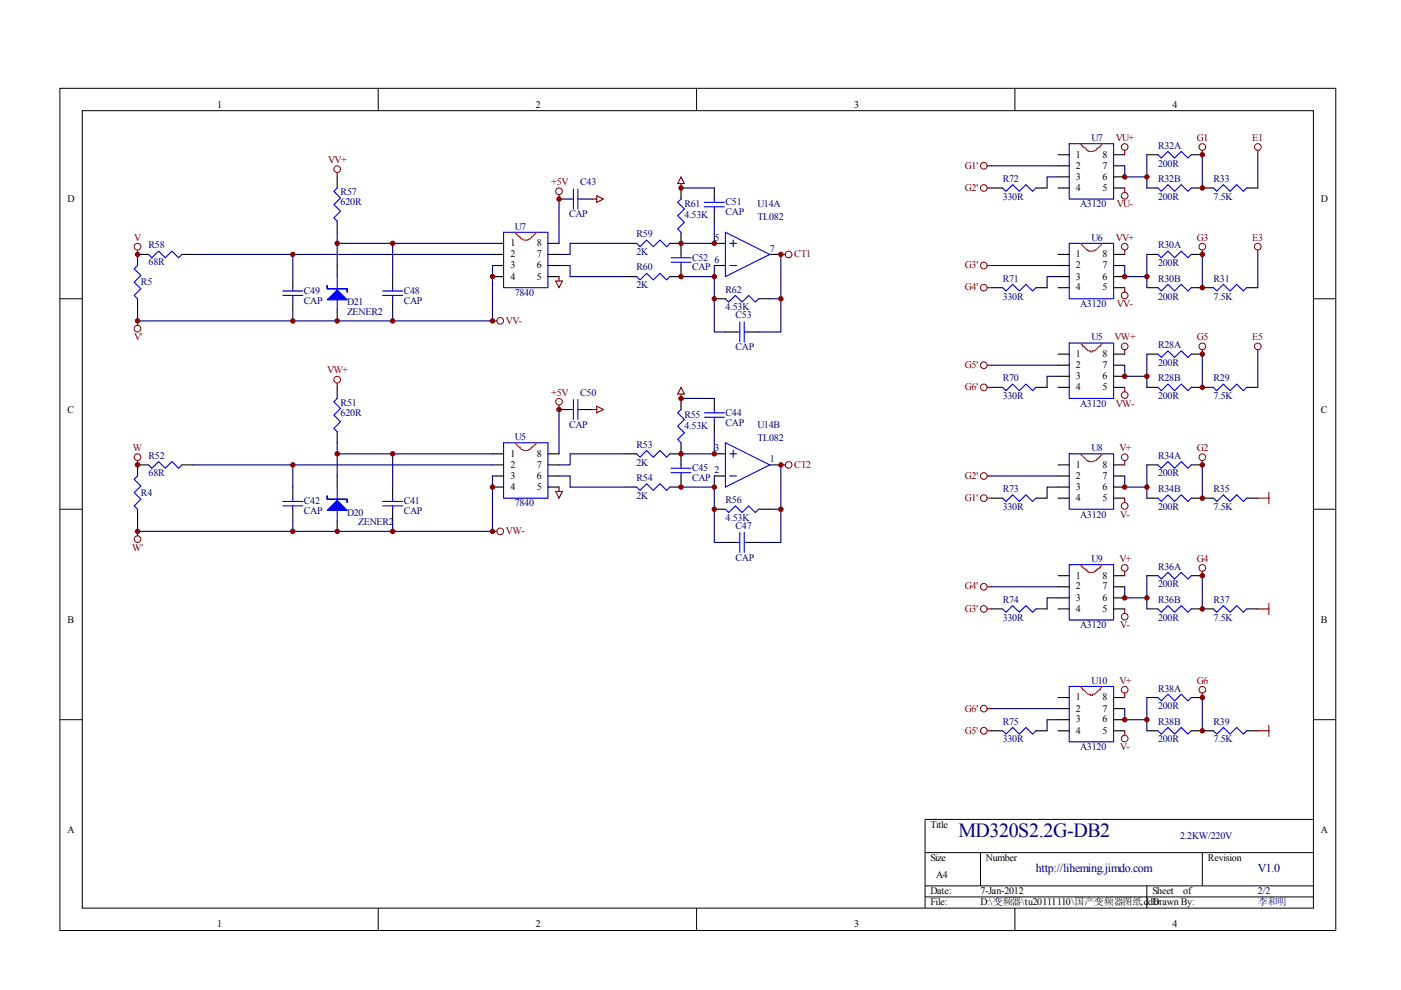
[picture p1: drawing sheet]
<svg xmlns="http://www.w3.org/2000/svg" width="297mm" height="210mm" viewBox="0 0 297 210" stroke-linecap="round" stroke-linejoin="round" font-family="sans-serif">
<g fill="none" stroke="#000" stroke-width=".21">
<path d="M12.7 18.7h270.5v178.6h-270.5zM80.2 18.7v4.7M147.7 18.7v4.7M215.2 18.7v4.7M17.4 23.5h261.1v169h-261.1zM12.7 63.3h4.7M278.4 63.3h4.7M12.7 108h4.7M278.4 108h4.7M12.7 152.6h4.7M278.4 152.6h4.7M278.4 173.7h-82.3v18.8"/>
<path d="M80.2 192.5v4.7M147.7 192.5v4.7M196.1 180.8h82.3M196.1 187.8h82.3M196.1 190.2h82.3M207.9 180.8v7M215.2 192.5v4.7M243.2 187.8v4.7M254.9 180.8v7"/>
</g>
<g fill="none" stroke="#00f" stroke-width=".23">
<path d="M71.5 39.9l-.7 .7 1.4 1.4-1.4 1.4 1.4 1.4-1.4 1.4 .7 .7M212.6 39.9l.7 .7 1.4-1.4 1.4 1.4 1.4-1.4 1.4 1.4 .7-.7M226.7 30.5h9.4v11.7h-9.4zM245.5 32.8l.7 .7 1.4-1.4 1.4 1.4 1.4-1.4 1.5 1.4 .7-.7M245.5 39.9l.7 .7 1.4-1.4 1.4 1.4 1.4-1.4 1.5 1.4 .7-.7M257.3 39.9l.7 .7 1.4-1.4 1.4 1.4 1.4-1.4 1.4 1.4 .7-.7M29.2 56.3l-.7 .7 1.4 1.4-1.4 1.4 1.4 1.4-1.4 1.4 .7 .7M31.5 53.9l.7 .8 1.4-1.5 1.4 1.5 1.4-1.5 1.5 1.5 .7-.8M71.5 58.6v7.1M106.8 49.3h9.4v11.7h-9.4zM120.9 42.2h.7M121.6 40.1v4.2"/>
<path d="M122.5 42.2h.7M122.5 40.1v4.2M135 51.6l.7 .7 1.4-1.4 1.4 1.4 1.4-1.4 1.4 1.4 .7-.7M135 58.6l.7 .7 1.4-1.4 1.4 1.4 1.4-1.4 1.4 1.4 .7-.7M142.3 54.7h4.2M142.3 55.6h4.2M144.4 42.2l-.7 .7 1.4 1.4-1.4 1.4 1.4 1.4-1.4 1.4 .7 .8M144.4 53.9v.8M144.4 55.6v.7M149.3 42.9h4.3M149.3 43.9h4.3M151.4 42.2v.7"/>
<path d="M151.4 43.9v.7M153.8 49.3l9.4 4.6-9.4 4.7zM154.7 56.3h1.5M154.7 51.6h1.5M155.4 50.9v1.4M226.7 51.6h9.4v11.7h-9.4zM245.5 53.9l.7 .8 1.4-1.5 1.4 1.5 1.4-1.5 1.5 1.5 .7-.8M60 61.7h4.2M60 62.6h4.2M62.1 61v.7M62.1 62.6v.7M81.1 61.7h4.3"/>
<path d="M81.1 62.6h4.3M83.2 61v.7M83.2 62.6v.7M153.8 63.3l.7 .7 1.4-1.4 1.4 1.4 1.4-1.4 1.4 1.4 .8-.7M156.2 70.4h.7M156.9 68.3v4.2M157.8 70.4h.7M157.8 68.3v4.2M212.6 61l.7 .7 1.4-1.4 1.4 1.4 1.4-1.4 1.4 1.4 .7-.7M226.7 72.7h9.4v11.8h-9.4zM245.5 61l.7 .7 1.4-1.4 1.4 1.4 1.4-1.4 1.5 1.4 .7-.7M245.5 75.1l.7 .7 1.4-1.4 1.4 1.4 1.4-1.4 1.5 1.4 .7-.7"/>
<path d="M257.3 61l.7 .7 1.4-1.4 1.4 1.4 1.4-1.4 1.4 1.4 .7-.7M31.5 98.6l.7 .7 1.4-1.4 1.4 1.4 1.4-1.4 1.5 1.4 .7-.7M71.5 84.5l-.7 .7 1.4 1.4-1.4 1.4 1.4 1.4-1.4 1.4 .7 .7M106.8 93.9h9.4v11.7h-9.4zM120.9 86.8h.7M121.6 84.7v4.2M122.5 84.7v4.2M122.5 86.8h.7M135 96.2l.7 .7 1.4-1.4 1.4 1.4 1.4-1.4 1.4 1.4 .7-.7M142.3 99.3h4.2M144.4 86.8l-.7 .7 1.4 1.4-1.4 1.5 1.4 1.4-1.4 1.4 .7 .7M144.4 98.6v.7"/>
<path d="M149.3 87.5h4.3M149.3 88.5h4.3M151.4 86.8v.7M151.4 88.5v.7M153.8 93.9l9.4 4.7-9.4 4.7zM154.7 96.2h1.5M155.4 95.5v1.4M212.6 82.1l.7 .7 1.4-1.4 1.4 1.4 1.4-1.4 1.4 1.4 .7-.7M226.7 96.2h9.4v11.8h-9.4zM245.5 82.1l.7 .7 1.4-1.4 1.4 1.4 1.4-1.4 1.5 1.4 .7-.7M245.5 98.6l.7 .7 1.4-1.4 1.4 1.4 1.4-1.4 1.5 1.4 .7-.7M257.3 82.1l.7 .7 1.4-1.4 1.4 1.4 1.4-1.4 1.4 1.4 .7-.7"/>
<path d="M29.2 100.9l-.7 .7 1.4 1.4-1.4 1.4 1.4 1.5-1.4 1.4 .7 .7M60 106.3h4.2M60 107.3h4.2M62.1 105.6v.7M62.1 107.3v.7M71.5 103.3v7M81.1 106.3h4.3M81.1 107.3h4.3M83.2 105.6v.7M83.2 107.3v.7M135 103.3l.7 .7 1.4-1.4 1.4 1.4 1.4-1.4 1.4 1.4 .7-.7M142.3 100.2h4.2"/>
<path d="M144.4 100.2v.7M153.8 108l.7 .7 1.4-1.4 1.4 1.4 1.4-1.4 1.4 1.4 .8-.7M154.7 100.9h1.5M156.2 115h.7M156.9 112.9v4.2M157.8 112.9v4.2M157.8 115h.7M212.6 105.6l.7 .7 1.4-1.4 1.4 1.4 1.4-1.4 1.4 1.4 .7-.7M226.7 119.7h9.4v11.8h-9.4zM245.5 105.6l.7 .7 1.4-1.4 1.4 1.4 1.4-1.4 1.5 1.4 .7-.7M257.3 105.6l.7 .7 1.4-1.4 1.4 1.4 1.4-1.4 1.4 1.4 .7-.7M212.6 129.1l.7 .7 1.4-1.4 1.4 1.4 1.4-1.4 1.4 1.4 .7-.7"/>
<path d="M245.5 122.1l.7 .7 1.4-1.4 1.4 1.4 1.4-1.4 1.5 1.4 .7-.7M245.5 129.1l.7 .7 1.4-1.4 1.4 1.4 1.4-1.4 1.5 1.4 .7-.7M257.3 129.1l.7 .7 1.4-1.4 1.4 1.4 1.4-1.4 1.4 1.4 .7-.7M212.6 154.9l.7 .7 1.4-1.4 1.4 1.4 1.4-1.4 1.4 1.4 .7-.7M226.7 145.5h9.4v11.8h-9.4zM245.5 147.9l.7 .7 1.4-1.4 1.4 1.4 1.4-1.4 1.5 1.4 .7-.7M245.5 154.9l.7 .7 1.4-1.4 1.4 1.4 1.4-1.4 1.5 1.4 .7-.7M257.3 154.9l.7 .7 1.4-1.4 1.4 1.4 1.4-1.4 1.4 1.4 .7-.7"/>
</g>
<g fill="none" stroke="#000" stroke-width=".23">
<path d="M71.5 37.5v2.4M144.4 39.9v2.3M151.4 39.9v2.3M210.2 39.9h2.4M219.6 39.9h2.4M224.3 32.8h2.4M224.3 35.2h2.4M224.3 37.5h2.4M224.3 39.9h2.4M236.1 32.8h2.4M236.1 35.2h2.4M236.1 37.5h2.4"/>
<path d="M236.1 39.9h2.4M243.2 32.8h2.3M243.2 39.9h2.3M252.6 32.8h2.3M252.6 39.9h4.7M264.3 39.9h2.4M31.5 53.9h-2.3v2.4M38.6 53.9h2.3M62.1 58.6v2.4M71.5 46.9v2.4M71.5 56.3v2.3M83.2 58.6v2.4"/>
<path d="M104.4 51.6h2.4M104.4 53.9h2.4M104.4 56.3h2.4M104.4 58.6h2.4M116.2 51.6h2.3M116.2 53.9h2.3M116.2 56.3h2.3M116.2 58.6h2.3M118.5 42.2h2.4M123.2 42.2h2.4M132.6 51.6h2.4M132.6 58.6h2.4"/>
<path d="M142 51.6h2.4M144.4 56.3v2.3h-2.4M144.4 49.3v4.6M151.4 51.6h2.4M151.4 56.3h2.4M151.4 44.6v2.3M163.2 53.9h2.4M224.3 53.9h2.4M224.3 56.3h2.4M224.3 58.6h2.4M236.1 53.9h2.4M236.1 56.3h2.4"/>
<path d="M236.1 58.6h2.4M243.2 53.9h2.3M252.6 53.9h2.3M29.2 63.3v2.4M62.1 63.3v2.4M71.5 65.7v2.3M83.2 63.3v2.4M151.4 63.3h2.4M153.8 70.4h2.4M158.5 70.4h2.4M160.9 63.3h2.3M210.2 61h2.4"/>
<path d="M219.6 61h2.4M224.3 61h2.4M224.3 75.1h2.4M224.3 77.4h2.4M224.3 79.8h2.4M236.1 61h2.4M236.1 75.1h2.4M236.1 77.4h2.4M236.1 79.8h2.4M243.2 61h2.3M243.2 75.1h2.3M252.6 61h4.7"/>
<path d="M252.6 75.1h2.3M264.3 61h2.4M31.5 98.6h-2.3v2.3M38.6 98.6h2.3M71.5 82.1v2.4M71.5 91.5v2.4M104.4 96.2h2.4M104.4 98.6h2.4M116.2 96.2h2.3M116.2 98.6h2.3M118.5 86.8h2.4M123.2 86.8h2.4"/>
<path d="M132.6 96.2h2.4M142 96.2h2.4M144.4 84.5v2.3M144.4 93.9v4.7M151.4 84.5v2.3M151.4 89.2v2.3M151.4 96.2h2.4M163.2 98.6h2.4M210.2 82.1h2.4M219.6 82.1h2.4M224.3 98.6h2.4M224.3 82.1h2.4"/>
<path d="M236.1 98.6h2.4M236.1 82.1h2.4M243.2 98.6h2.3M243.2 82.1h2.3M252.6 98.6h2.3M252.6 82.1h4.7M264.3 82.1h2.4M29.2 108v2.3M62.1 103.3v2.3M62.1 108v2.3M71.5 100.9v2.4M71.5 110.3v2.4"/>
<path d="M83.2 103.3v2.3M83.2 108v2.3M104.4 100.9h2.4M104.4 103.3h2.4M116.2 100.9h2.3M116.2 103.3h2.3M132.6 103.3h2.4M144.4 100.9v2.4h-2.4M151.4 100.9h2.4M151.4 108h2.4M153.8 115h2.4M158.5 115h2.4"/>
<path d="M160.9 108h2.3M210.2 105.6h2.4M219.6 105.6h2.4M224.3 100.9h2.4M224.3 103.3h2.4M224.3 105.6h2.4M236.1 100.9h2.4M236.1 103.3h2.4M236.1 105.6h2.4M243.2 105.6h2.3M252.6 105.6h4.7M264.3 105.6h2.4"/>
<path d="M210.2 129.1h2.4M219.6 129.1h2.4M224.3 122.1h2.4M224.3 124.4h2.4M224.3 126.8h2.4M224.3 129.1h2.4M236.1 122.1h2.4M236.1 124.4h2.4M236.1 126.8h2.4M236.1 129.1h2.4M243.2 122.1h2.3M243.2 129.1h2.3"/>
<path d="M252.6 122.1h2.3M252.6 129.1h4.7M264.3 129.1h2.4M210.2 154.9h2.4M219.6 154.9h2.4M224.3 147.9h2.4M224.3 150.2h2.4M224.3 152.6h2.4M224.3 154.9h2.4M236.1 147.9h2.4M236.1 150.2h2.4M236.1 152.6h2.4"/>
<path d="M236.1 154.9h2.4M243.2 147.9h2.3M243.2 154.9h2.3M252.6 147.9h2.3M252.6 154.9h4.7M264.3 154.9h2.4"/>
</g>
<path d="M229 30.5l.5 .4v.3l.7 .2v.2l.5 .3v.2a2.19 2.19 0 0 0 1.9-.5v-.2l.7-.2v-.3l.5-.4M109.1 49.3l1 .9h.2v.2a1.71 1.71 0 0 0 2.3 0v-.2h.3l.9-.9M229 51.6l1.5 1.4h.2v.2a2.17 2.17 0 0 0 2.1-.7l1-.9M229 72.7l.5 .5v.2h.3l.4 .5a.74 .74 0 0 0 1 .5v.2h.4v-.2a.74 .74 0 0 0 1-.5l.4-.5h.3v-.2l.5-.5M109.1 93.9l1 .9h.2v.3a1.71 1.71 0 0 0 2.3 0v-.3h.3l.9-.9M229 96.2l1.5 1.4h.2v.3a2.17 2.17 0 0 0 2.1-.7l1-1M229 119.7l.5 .5v.2l.7 .3v.2h.3l.2 .5h1.2l.4-.3v-.2h.3v-.2l.7-.3v-.2l.5-.5M229 145.5l.5 .5v.3h.3l.4 .4a.74 .74 0 0 0 1 .5v.2h.4v-.2a.74 .74 0 0 0 1-.5l.4-.4h.3v-.3l.5-.5" fill="none" stroke="#f00" stroke-width=".23"/>
<g fill="#00f" stroke="#00f" stroke-width=".23">
<path d="M69.4 63.6l2.1-2.1 2.1 2.1z"/>
<path d="M69.4 108.2l2.1-2.1 2.1 2.1z"/>
<path d="M69.4 60.5v.7h4.2v.7v-.7h-4.2z" fill-rule="evenodd"/>
<path d="M69.4 105.1v.8h4.2v.7v-.7h-4.2z" fill-rule="evenodd"/>
</g>
<g fill="none" stroke="#000080" stroke-width=".23">
<path d="M144.4 39.9h7M210.2 35.2h14.1M224.3 37.5h-2.3v2.4M238.5 35.2v2.3h4.7M243.2 32.8v7.1M254.9 32.8v7.1M266.7 32.8v7.1M40.9 53.9h21.2M71.5 49.3v2.3h32.9M71.5 51.6v4.7M83.2 51.6v7M104.4 56.3v11.7h-75.2v-2.3"/>
<path d="M104.4 53.9h-42.3v4.7M118.5 56.3h2.4v2.3h11.7M118.5 42.2v9.4M132.6 51.6h-11.7v2.3h-2.4M144.4 58.6h7M151.4 46.9v4.7h-7M151.4 56.3v14.1h2.4M165.6 53.9v9.4h-2.4M210.2 56.3h14.1M224.3 58.6h-2.3v2.4M238.5 56.3v2.3h4.7M243.2 53.9v7.1"/>
<path d="M254.9 53.9v7.1M266.7 53.9v7.1M62.1 65.7v2.3M83.2 65.7v2.3M165.6 63.3v7.1h-4.7M210.2 77.4h14.1M224.3 79.8h-2.3v2.3M238.5 77.4v2.4h4.7M243.2 75.1v7M254.9 75.1v7M266.7 75.1v7M40.9 98.6h21.2"/>
<path d="M71.5 93.9v2.3h32.9M71.5 96.2v4.7M83.2 96.2v7.1M104.4 98.6h-42.3v4.7M118.5 86.8v9.4M132.6 96.2h-11.7v2.4h-2.4M144.4 84.5h7M151.4 91.5v4.7h-7M165.6 98.6v9.4h-2.4M243.2 98.6v7M254.9 98.6v7M62.1 110.3v2.4"/>
<path d="M83.2 110.3v2.4M104.4 100.9v11.8h-75.2v-2.4M118.5 100.9h2.4v2.4h11.7M144.4 103.3h7M151.4 100.9v14.1h2.4M165.6 108v7h-4.7M210.2 100.9h14.1M224.3 103.3h-2.3v2.3M238.5 100.9v2.4h4.7M210.2 124.4h14.1M224.3 126.8h-2.3v2.3M238.5 124.4v2.4h4.7"/>
<path d="M243.2 122.1v7M254.9 122.1v7M210.2 150.2h14.1M224.3 152.6h-2.3v2.3M238.5 150.2v2.4h4.7M243.2 147.9v7M254.9 147.9v7"/>
</g>
<g fill="none" stroke="#800000" stroke-width=".21">
<circle cx="71.5" cy="35.9" r=".71"/>
<circle cx="208.6" cy="35.2" r=".71"/>
<circle cx="208.6" cy="39.9" r=".71"/>
<circle cx="238.5" cy="31.2" r=".71"/>
<circle cx="254.9" cy="31.2" r=".71"/>
<circle cx="266.7" cy="31.2" r=".71"/>
<circle cx="29.2" cy="52.3" r=".71"/>
<circle cx="118.5" cy="40.6" r=".71"/>
<circle cx="167.2" cy="53.9" r=".71"/>
<circle cx="208.6" cy="56.3" r=".71"/>
<circle cx="238.5" cy="52.3" r=".71"/>
<circle cx="238.5" cy="41.5" r=".71"/>
<circle cx="254.9" cy="52.3" r=".71"/>
<circle cx="266.7" cy="52.3" r=".71"/>
<circle cx="29.2" cy="69.7" r=".71"/>
<circle cx="106.1" cy="68" r=".71"/>
<circle cx="208.6" cy="61" r=".71"/>
<circle cx="208.6" cy="77.4" r=".71"/>
<circle cx="238.5" cy="62.6" r=".71"/>
<circle cx="238.5" cy="73.4" r=".71"/>
<circle cx="254.9" cy="73.4" r=".71"/>
<circle cx="266.7" cy="73.4" r=".71"/>
<circle cx="29.2" cy="96.9" r=".71"/>
<circle cx="71.5" cy="80.5" r=".7"/>
<circle cx="118.5" cy="85.2" r=".71"/>
<circle cx="167.2" cy="98.6" r=".71"/>
<circle cx="208.6" cy="82.1" r=".71"/>
<circle cx="238.5" cy="96.9" r=".71"/>
<circle cx="238.5" cy="83.8" r=".71"/>
<circle cx="254.9" cy="96.9" r=".71"/>
<circle cx="29.2" cy="114.3" r=".71"/>
<circle cx="106.1" cy="112.7" r=".71"/>
<circle cx="208.6" cy="100.9" r=".71"/>
<circle cx="208.6" cy="105.6" r=".71"/>
<circle cx="238.5" cy="107.3" r=".71"/>
<circle cx="208.6" cy="129.1" r=".71"/>
<circle cx="208.6" cy="124.4" r=".71"/>
<circle cx="238.5" cy="130.8" r=".71"/>
<circle cx="238.5" cy="120.4" r=".71"/>
<circle cx="254.9" cy="120.4" r=".71"/>
<circle cx="208.6" cy="154.9" r=".71"/>
<circle cx="208.6" cy="150.2" r=".71"/>
<circle cx="238.5" cy="146.3" r=".71"/>
<circle cx="238.5" cy="156.6" r=".71"/>
<circle cx="254.9" cy="146.3" r=".71"/>
</g>
<g fill="none" stroke="#800000" stroke-width=".23">
<path d="M71.5 36.6v.9M144.4 37.5l.7 1.4h-1.4zM144.4 38.9v1M209.3 35.2h.9M209.3 39.9h.9M238.5 31.9v.9M238.5 39.9v.9M254.9 31.9v.9M266.7 31.9v.9M29.2 53v.9M117.8 59.6h1.4l-.7 1.4zM118.5 41.3v.9"/>
<path d="M118.5 58.6v1M125.6 42.2h.9M126.5 41.5l1.4 .7-1.4 .7zM165.6 53.9h.9M209.3 56.3h.9M238.5 53v.9M254.9 53v.9M266.7 53v.9M29.2 68v1M104.4 68h1M209.3 61h.9M209.3 77.4h.9"/>
<path d="M238.5 61v.9M238.5 74.1v1M254.9 74.1v1M266.7 74.1v1M29.2 97.6v1M71.5 81.2v.9M118.5 85.9v.9M125.6 86.8h.9M126.5 86.1l1.4 .7-1.4 .7zM144.4 83.5v1M144.4 82.1l.7 1.4h-1.4zM165.6 98.6h.9"/>
<path d="M209.3 82.1h.9M238.5 82.1v1M238.5 97.6v1M254.9 97.6v1M29.2 112.7v.9M104.4 112.7h1M117.8 104.2h1.4l-.7 1.4zM118.5 103.3v.9M209.3 105.6h.9M209.3 100.9h.9M238.5 105.6v1M266.7 105.6h2.3"/>
<path d="M269 104.4v2.4M209.3 129.1h.9M209.3 124.4h.9M238.5 121.1v1M238.5 129.1v.9M254.9 121.1v1M266.7 129.1h2.3M269 127.9v2.4M209.3 154.9h.9M209.3 150.2h.9M238.5 147v.9M238.5 154.9v1"/>
<path d="M254.9 147v.9M266.7 154.9h2.3M269 153.8v2.3"/>
</g>
<g fill="#800000" stroke="#800000" stroke-width=".21">
<circle cx="104.4" cy="58.6" r=".47"/>
<circle cx="29.2" cy="53.9" r=".47"/>
<circle cx="71.5" cy="68" r=".47"/>
<circle cx="29.2" cy="68" r=".47"/>
<circle cx="104.4" cy="68" r=".47"/>
<circle cx="62.1" cy="68" r=".47"/>
<circle cx="62.1" cy="53.9" r=".47"/>
<circle cx="71.5" cy="51.6" r=".47"/>
<circle cx="151.4" cy="51.6" r=".47"/>
<circle cx="165.6" cy="53.9" r=".47"/>
<circle cx="144.4" cy="51.6" r=".47"/>
<circle cx="144.4" cy="39.9" r=".47"/>
<circle cx="151.4" cy="63.3" r=".47"/>
<circle cx="165.6" cy="63.3" r=".47"/>
<circle cx="151.4" cy="58.6" r=".47"/>
<circle cx="118.5" cy="42.2" r=".47"/>
<circle cx="104.4" cy="103.3" r=".47"/>
<circle cx="29.2" cy="98.6" r=".47"/>
<circle cx="71.5" cy="112.7" r=".47"/>
<circle cx="104.4" cy="112.7" r=".47"/>
<circle cx="29.2" cy="112.7" r=".47"/>
<circle cx="62.1" cy="112.7" r=".47"/>
<circle cx="71.5" cy="96.2" r=".47"/>
<circle cx="151.4" cy="96.2" r=".47"/>
<circle cx="165.6" cy="98.6" r=".47"/>
<circle cx="144.4" cy="96.2" r=".47"/>
<circle cx="144.4" cy="84.5" r=".47"/>
<circle cx="151.4" cy="108" r=".47"/>
<circle cx="165.6" cy="108" r=".47"/>
<circle cx="151.4" cy="103.3" r=".47"/>
<circle cx="118.5" cy="86.8" r=".47"/>
<circle cx="238.5" cy="37.5" r=".47"/>
<circle cx="243.2" cy="37.5" r=".47"/>
<circle cx="254.9" cy="39.9" r=".47"/>
<circle cx="254.9" cy="32.8" r=".47"/>
<circle cx="83.2" cy="51.6" r=".47"/>
<circle cx="83.2" cy="68" r=".47"/>
<circle cx="83.2" cy="112.7" r=".47"/>
<circle cx="83.2" cy="96.2" r=".47"/>
<circle cx="62.1" cy="98.6" r=".47"/>
<circle cx="144.4" cy="58.6" r=".47"/>
<circle cx="144.4" cy="103.3" r=".47"/>
<circle cx="238.5" cy="58.6" r=".47"/>
<circle cx="254.9" cy="61" r=".47"/>
<circle cx="243.2" cy="58.6" r=".47"/>
<circle cx="238.5" cy="79.8" r=".47"/>
<circle cx="254.9" cy="82.1" r=".47"/>
<circle cx="243.2" cy="79.8" r=".47"/>
<circle cx="238.5" cy="103.3" r=".47"/>
<circle cx="254.9" cy="105.6" r=".47"/>
<circle cx="243.2" cy="103.3" r=".47"/>
<circle cx="238.5" cy="126.8" r=".47"/>
<circle cx="254.9" cy="129.1" r=".47"/>
<circle cx="243.2" cy="126.8" r=".47"/>
<circle cx="238.5" cy="152.6" r=".47"/>
<circle cx="254.9" cy="154.9" r=".47"/>
<circle cx="243.2" cy="152.6" r=".47"/>
<circle cx="254.9" cy="98.6" r=".47"/>
<circle cx="254.9" cy="122.1" r=".47"/>
<circle cx="254.9" cy="147.9" r=".47"/>
<circle cx="254.9" cy="53.9" r=".47"/>
<circle cx="254.9" cy="75.1" r=".47"/>
</g>
<text font-size="4.2" fill="#000080" x="203.2" y="177.4">MD320S2.2G-DB2</text>
<g font-size="2.5" fill="#000080">
<text x="219.6" y="184.8">http://liheming.jimdo.com</text>
<text x="266.7" y="184.8">V1.0</text>
</g>
<g font-size="2.1">
<text x="46.1" y="22.9">1</text>
<text x="113.6" y="22.9">2</text>
<text x="181.1" y="22.9">3</text>
<text x="248.6" y="22.9">4</text>
<text x="228.1" y="33.5">1</text>
<text x="228.1" y="35.7">2</text>
<text x="233.8" y="35.7">7</text>
<text x="233.8" y="33.5">8</text>
<text x="228.1" y="38.1">3</text>
<text x="228.1" y="40.5">4</text>
<text x="233.8" y="40.5">5</text>
<text x="233.8" y="38.1">6</text>
<text x="14.3" y="42.8">D</text>
<text x="280.1" y="42.8">D</text>
<text x="108.2" y="52.2">1</text>
<text x="113.8" y="52.2">8</text>
<text x="108.2" y="54.5">2</text>
<text x="108.2" y="56.9">3</text>
<text x="108.2" y="59.3">4</text>
<text x="113.8" y="59.3">5</text>
<text x="113.8" y="56.9">6</text>
<text x="113.8" y="54.5">7</text>
<text x="228.1" y="54.5">1</text>
<text x="228.1" y="56.9">2</text>
<text x="228.1" y="59.3">3</text>
<text x="233.8" y="59.3">6</text>
<text x="233.8" y="56.9">7</text>
<text x="233.8" y="54.5">8</text>
<text x="228.1" y="61.6">4</text>
<text x="233.8" y="61.6">5</text>
<text x="228.1" y="75.7">1</text>
<text x="233.8" y="75.7">8</text>
<text x="228.1" y="78.1">2</text>
<text x="228.1" y="80.4">3</text>
<text x="228.1" y="82.7">4</text>
<text x="233.8" y="82.7">5</text>
<text x="233.8" y="80.4">6</text>
<text x="233.8" y="78.1">7</text>
<text x="14.3" y="87.5">C</text>
<text x="280.1" y="87.5">C</text>
<text x="108.2" y="96.9">1</text>
<text x="108.2" y="99.2">2</text>
<text x="108.2" y="101.5">3</text>
<text x="113.8" y="101.5">6</text>
<text x="113.8" y="99.2">7</text>
<text x="113.8" y="96.9">8</text>
<text x="228.1" y="99.2">1</text>
<text x="228.1" y="101.5">2</text>
<text x="233.8" y="101.5">7</text>
<text x="233.8" y="99.2">8</text>
<text x="108.2" y="103.9">4</text>
<text x="113.8" y="103.9">5</text>
<text x="228.1" y="103.9">3</text>
<text x="228.1" y="106.2">4</text>
<text x="233.8" y="106.2">5</text>
<text x="233.8" y="103.9">6</text>
<text x="228.1" y="122.7">1</text>
<text x="228.1" y="125">2</text>
<text x="233.8" y="125">7</text>
<text x="233.8" y="122.7">8</text>
<text x="228.1" y="127.4">3</text>
<text x="228.1" y="129.7">4</text>
<text x="233.8" y="129.7">5</text>
<text x="233.8" y="127.4">6</text>
<text x="14.3" y="132.1">B</text>
<text x="280.1" y="132.1">B</text>
<text x="228.1" y="148.5">1</text>
<text x="233.8" y="148.5">8</text>
<text x="228.1" y="150.9">2</text>
<text x="228.1" y="153.2">3</text>
<text x="228.1" y="155.5">4</text>
<text x="233.8" y="155.5">5</text>
<text x="233.8" y="153.2">6</text>
<text x="233.8" y="150.9">7</text>
<text x="14.3" y="176.7">A</text>
<text x="197.3" y="175.5">Title</text>
<text x="280.1" y="176.7">A</text>
<text x="197.3" y="182.6">Size</text>
<text x="209" y="182.6">Number</text>
<text x="256.1" y="182.6">Revision</text>
<text x="197.3" y="189.6">Date:</text>
<text x="197.3" y="192">File:</text>
<text x="198.5" y="186.1">A4</text>
<text x="207.9" y="189.6">7-Jan-2012</text>
<text x="207.9" y="192">D:\变频器\tu20111110\国产变频器图纸.ddb</text>
<text x="244.3" y="189.6">Sheet</text>
<text x="244.3" y="192">Drawn By:</text>
<text x="250.9" y="189.6">of</text>
<text x="46.1" y="196.6">1</text>
<text x="113.6" y="196.6">2</text>
<text x="181.1" y="196.6">3</text>
<text x="248.6" y="196.6">4</text>
</g>
<g font-size="2.1" fill="#000080">
<text x="231.4" y="29.9">U7</text>
<text x="245.5" y="31.5">R32A</text>
<text x="245.5" y="35.3">200R</text>
<text x="72.2" y="41.4">R57</text>
<text x="123" y="39.3">C43</text>
<text x="212.6" y="38.6">R72</text>
<text x="245.5" y="38.6">R32B</text>
<text x="257.3" y="38.6">R33</text>
<text x="72.2" y="43.5">620R</text>
<text x="120.6" y="46.1">CAP</text>
<text x="145.1" y="44">R61</text>
<text x="145.1" y="46.3">4.53K</text>
<text x="153.8" y="43.5">C51</text>
<text x="153.8" y="45.6">CAP</text>
<text x="160.6" y="43.8">U14A</text>
<text x="160.6" y="46.6">TL082</text>
<text x="212.6" y="42.3">330R</text>
<text x="229" y="44">A3120</text>
<text x="245.5" y="42.3">200R</text>
<text x="257.3" y="42.3">7.5K</text>
<text x="31.5" y="52.7">R58</text>
<text x="109.1" y="48.7">U7</text>
<text x="135" y="50.3">R59</text>
<text x="151.5" y="51.1">5</text>
<text x="163.2" y="53.4">7</text>
<text x="231.4" y="51.1">U6</text>
<text x="245.5" y="52.7">R30A</text>
<text x="31.5" y="56.2">68R</text>
<text x="135" y="54.1">2K</text>
<text x="135" y="57.3">R60</text>
<text x="146.7" y="55.3">C52</text>
<text x="146.7" y="57.3">CAP</text>
<text x="151.5" y="55.7">6</text>
<text x="212.6" y="59.7">R71</text>
<text x="245.5" y="56.4">200R</text>
<text x="245.5" y="59.7">R30B</text>
<text x="257.3" y="59.7">R31</text>
<text x="29.9" y="60.5">R5</text>
<text x="64.4" y="62.3">C49</text>
<text x="64.4" y="64.4">CAP</text>
<text x="73.6" y="64.6">D21</text>
<text x="85.6" y="62.3">C48</text>
<text x="85.6" y="64.4">CAP</text>
<text x="109.1" y="62.8">7840</text>
<text x="135" y="61.1">2K</text>
<text x="153.8" y="62.1">R62</text>
<text x="153.8" y="65.8">4.53K</text>
<text x="212.6" y="63.5">330R</text>
<text x="229" y="65.1">A3120</text>
<text x="245.5" y="63.5">200R</text>
<text x="257.3" y="63.5">7.5K</text>
<text x="73.6" y="66.7">ZENER2</text>
<text x="156" y="67.5">C53</text>
<text x="156" y="74.3">CAP</text>
<text x="231.4" y="72.2">U5</text>
<text x="245.5" y="73.8">R28A</text>
<text x="245.5" y="77.6">200R</text>
<text x="123" y="83.9">C50</text>
<text x="212.6" y="80.9">R70</text>
<text x="245.5" y="80.9">R28B</text>
<text x="257.3" y="80.9">R29</text>
<text x="72.2" y="86">R51</text>
<text x="72.2" y="88.2">620R</text>
<text x="145.1" y="88.6">R55</text>
<text x="153.8" y="88.2">C44</text>
<text x="212.6" y="84.6">330R</text>
<text x="229" y="86.3">A3120</text>
<text x="245.5" y="84.6">200R</text>
<text x="257.3" y="84.6">7.5K</text>
<text x="109.1" y="93.3">U5</text>
<text x="120.6" y="90.7">CAP</text>
<text x="135" y="94.9">R53</text>
<text x="145.1" y="90.9">4.53K</text>
<text x="151.5" y="95.7">3</text>
<text x="153.8" y="90.3">CAP</text>
<text x="160.6" y="90.7">U14B</text>
<text x="160.6" y="93.6">TL082</text>
<text x="231.4" y="95.7">U8</text>
<text x="31.5" y="97.3">R52</text>
<text x="31.5" y="100.9">68R</text>
<text x="135" y="98.7">2K</text>
<text x="146.7" y="99.9">C45</text>
<text x="151.5" y="100.3">2</text>
<text x="163.2" y="98">1</text>
<text x="245.5" y="97.3">R34A</text>
<text x="245.5" y="101">200R</text>
<text x="29.9" y="105.1">R4</text>
<text x="64.4" y="106.9">C42</text>
<text x="85.6" y="106.9">C41</text>
<text x="109.1" y="107.4">7840</text>
<text x="135" y="102">R54</text>
<text x="135" y="105.8">2K</text>
<text x="146.7" y="102">CAP</text>
<text x="153.8" y="106.7">R56</text>
<text x="212.6" y="104.3">R73</text>
<text x="245.5" y="104.3">R34B</text>
<text x="257.3" y="104.3">R35</text>
<text x="64.4" y="109.1">CAP</text>
<text x="73.6" y="109.3">D20</text>
<text x="75.9" y="111.4">ZENER2</text>
<text x="85.6" y="109.1">CAP</text>
<text x="153.8" y="110.4">4.53K</text>
<text x="156" y="112.1">C47</text>
<text x="212.6" y="108.1">330R</text>
<text x="229" y="109.7">A3120</text>
<text x="245.5" y="108.1">200R</text>
<text x="257.3" y="108.1">7.5K</text>
<text x="156" y="118.9">CAP</text>
<text x="231.4" y="119.1">U9</text>
<text x="245.5" y="120.7">R36A</text>
<text x="245.5" y="124.6">200R</text>
<text x="212.6" y="127.9">R74</text>
<text x="212.6" y="131.6">330R</text>
<text x="245.5" y="127.9">R36B</text>
<text x="245.5" y="131.6">200R</text>
<text x="257.3" y="127.9">R37</text>
<text x="257.3" y="131.6">7.5K</text>
<text x="229" y="133.2">A3120</text>
<text x="231.4" y="145">U10</text>
<text x="245.5" y="146.7">R38A</text>
<text x="212.6" y="153.7">R75</text>
<text x="245.5" y="150.4">200R</text>
<text x="245.5" y="153.7">R38B</text>
<text x="257.3" y="153.7">R39</text>
<text x="212.6" y="157.4">330R</text>
<text x="229" y="159.1">A3120</text>
<text x="245.5" y="157.4">200R</text>
<text x="257.3" y="157.4">7.5K</text>
<text x="250.2" y="177.9">2.2KW/220V</text>
<text x="266.7" y="192">李和明</text>
<text x="266.7" y="189.6">2/2</text>
</g>
<g font-size="2.1" fill="#800000">
<text x="236.6" y="29.9">VU+</text>
<text x="253.7" y="29.9">G1</text>
<text x="265.5" y="29.9">E1</text>
<text x="69.6" y="34.6">VV+</text>
<text x="204.6" y="35.7">G1'</text>
<text x="116.8" y="39.3">+5V</text>
<text x="204.6" y="40.5">G2'</text>
<text x="236.8" y="44">VU-</text>
<text x="28.4" y="51.1">V</text>
<text x="236.6" y="51.1">VV+</text>
<text x="253.7" y="51.1">G3</text>
<text x="265.5" y="51.1">E3</text>
<text x="168.4" y="54.5">CT1</text>
<text x="204.6" y="56.9">G3'</text>
<text x="204.6" y="61.6">G4'</text>
<text x="236.8" y="65.1">VV-</text>
<text x="107.3" y="68.7">VV-</text>
<text x="28.4" y="72.2">V'</text>
<text x="236.3" y="72.2">VW+</text>
<text x="253.7" y="72.2">G5</text>
<text x="265.5" y="72.2">E5</text>
<text x="69.3" y="79.2">VW+</text>
<text x="116.8" y="83.9">+5V</text>
<text x="204.6" y="78.1">G5'</text>
<text x="204.6" y="82.7">G6'</text>
<text x="236.6" y="86.3">VW-</text>
<text x="28.2" y="95.7">W</text>
<text x="237.3" y="95.7">V+</text>
<text x="253.7" y="95.7">G2</text>
<text x="168.4" y="99.2">CT2</text>
<text x="204.6" y="101.5">G2'</text>
<text x="204.6" y="106.2">G1'</text>
<text x="107.3" y="113.3">VW-</text>
<text x="237.5" y="109.7">V-</text>
<text x="28" y="116.8">W'</text>
<text x="237.3" y="119.1">V+</text>
<text x="253.7" y="119.1">G4</text>
<text x="204.6" y="125">G4'</text>
<text x="204.6" y="129.7">G3'</text>
<text x="237.5" y="133.2">V-</text>
<text x="237.3" y="145">V+</text>
<text x="253.7" y="145">G6</text>
<text x="204.6" y="150.9">G6'</text>
<text x="204.6" y="155.5">G5'</text>
<text x="237.5" y="159.1">V-</text>
</g>
</svg>
